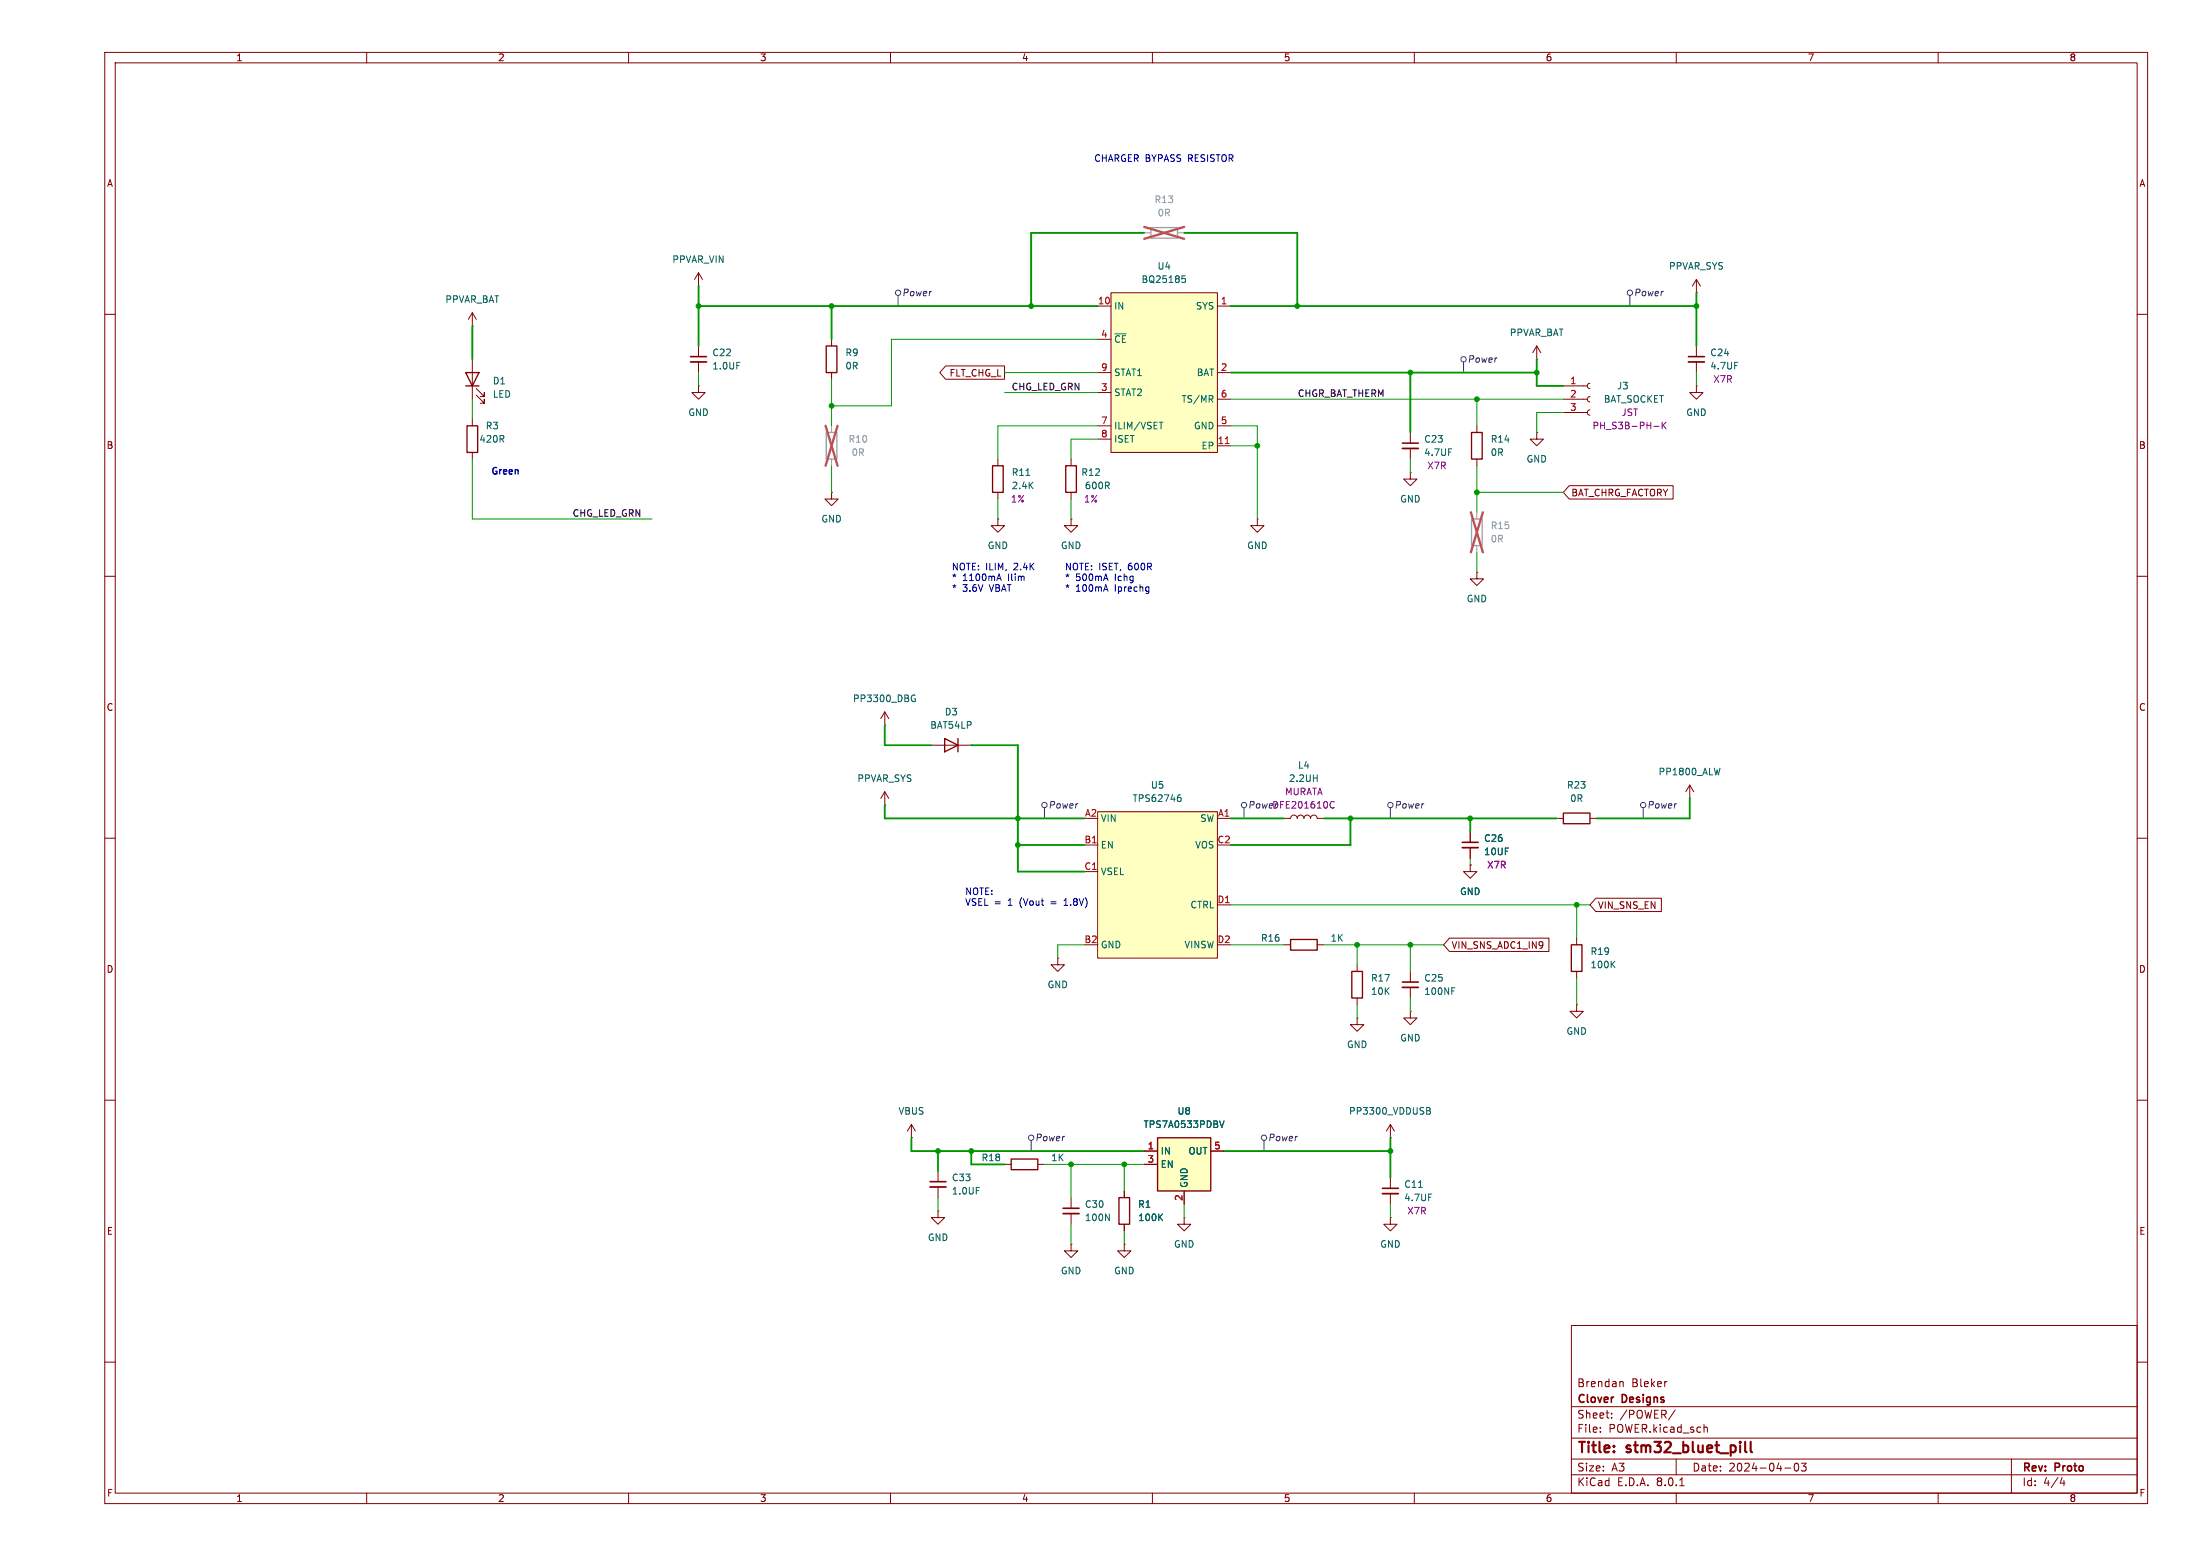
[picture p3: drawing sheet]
<svg xmlns="http://www.w3.org/2000/svg" width="420mm" height="297mm" viewBox="0 0 420 297" stroke-linecap="round" stroke-linejoin="round" font-family="sans-serif">
<g fill="none" stroke="#840000" stroke-width=".19">
<path d="M20 10h390v277h-390zM22 12h386v273h-386zM70 10v2M120 10v2M170 10v2M220 10v2M270 10v2M320 10v2M370 10v2M20 60h2M90.2 59.7v2.5M90.2 59.7l-.8 1.3"/>
<path d="M90.2 59.7l.7 1.3M408 60h2M90.2 62.2h.1M90.2 68.6v7.6M90.9 75.4l1.6 1.6v-.8v.8h-.8M90.9 74.2l1.6 1.5v-.8v.8h-.8M133.3 73.7v1.2h1.3l-1.3 1.3-1.2-1.3h1.2M133.3 73.7h.1M158.7 64.8v1.2M158.7 71.1v1.3M281.9 81.3v1.3M281.9 87.6v1.3"/>
<path d="M293.4 82.6v1.2h1.2l-1.2 1.3-1.3-1.3h1.3M293.4 82.6h.1M20 110h2M408 110h2M168.9 138.4h.1M168.9 135.9l-.8 1.3M168.9 135.9v2.5M168.9 135.9l.8 1.3M20 160h2M408 160h2M245.1 180.3h1.3M251.5 180.3h1.2"/>
<path d="M20 210h2M408 210h2M20 260h2M300 253h108v32h-108zM408 260h2M300 278.5h108M300 274.5h108M300 268.5h108M305.5 273.2v.2M305.5 272.5v.1M307.7 270.5v.2M307.7 269.8v.1"/>
<path d="M309.4 263.7h.3l.2 .2v.8M318.2 263.7l-.3 .1M319.8 269.1l-1.3 1.9M320 278.5v3M325.4 272.5h.5v.9M342.7 279.4l.2-.1a.8 .8 0 0 1 .5 .7 .8 .8 0 0 1-.5 .8 1 1 0 0 1-.2-1.4zM343.9 279.3h.9l-.5 .6 .4 .1v.6l-.2 .2-.6-.2M384 278.5v6.5M70 285v2M120 285v2M170 285v2M220 285v2"/>
<path d="M270 285v2M300 281.5h108M320 285v2M320.7 283.6h.8M340.7 280.2h1.2M370 285v2M393.7 282l-.4 1.1h.9M394 282.6v1"/>
</g>
<path d="M333.3 277.1l.1 .1M334.2 275.2v1.7l.3 .3" fill="none" stroke="#840000" stroke-width=".4"/>
<path d="M88.9 71.1h2.5l-1.2 2.6zM88.9 73.7h2.5M157.7 66h2.1v5.1h-2.1zM280.9 82.6h2.1v5h-2.1zM246.4 179.3h5.1v2.1h-5.1z" fill="none" stroke="#840000" stroke-width=".25"/>
<path d="M174.2 132.7h.5M174.5 133.4h.2v.4l-.5 .1" fill="none" stroke="#006464" stroke-width=".19"/>
<path d="M209.5 154.9h22.9v28h-22.9z" fill="#ffffc2"/>
<g fill="none" stroke="#840000" stroke-width=".19">
<path d="M133.3 54.6h.1M133.3 52.1l-.7 1.2M133.3 52.1v2.5M133.3 52.1l.8 1.2M133.3 66v2.1M133.3 69.1v2M298.4 78.7h4.6M298.4 76.2h4.6M298.4 73.7h4.6M303.5 78.2l-.3 .2-.2 .3 .2 .4 .3 .1M303.5 75.7l-.3 .1-.2 .4 .2 .4 .3 .1M303.5 73.2l-.3 .1-.2 .4 .2 .3 .3 .2"/>
<path d="M90.2 80v1.3M90.2 86.4v1.2M158.7 94v1.3h1.3l-1.3 1.2-1.2-1.2h1.2M158.7 94h.1M190.5 99.1v1.2h1.3l-1.3 1.3-1.3-1.3h1.3M190.5 99.1h.1M190.5 87.6v1.3M190.5 94v1.3M204.5 99.1v1.2h1.2l-1.2 1.3-1.3-1.3h1.3M204.5 99.1h.1M204.5 87.6v1.3M204.5 94v1.3"/>
<path d="M240 99.1v1.2h1.3l-1.3 1.3-1.2-1.3h1.2M240 99.1h.1M269.2 90.2v1.2h1.3l-1.3 1.3-1.2-1.3h1.2M269.2 90.2h.1M269.2 82.6v2M269.2 85.6v2M281.9 109.2v1.3h1.3l-1.3 1.3-1.2-1.3h1.2M281.9 109.2h.1M168.9 153.7h.1M168.9 151.1l-.8 1.3M168.9 151.1v2.6M168.9 151.1l.8 1.3"/>
<path d="M177.8 142.2h7.6M209.5 154.9h22.9v28h-22.9zM232.4 156.2h2.5M245.1 156.2h1.3a.64 .64 0 0 1 .6-.6 .64 .64 0 0 1 .6 .6 .64 .64 0 0 1 .7-.6 .64 .64 0 0 1 .6 .6 .64 .64 0 0 1 .7-.6 .64 .64 0 0 1 .6 .6 .64 .64 0 0 1 .6-.6 .64 .64 0 0 1 .7 .6h1.2M207 161.3h2.5M207 166.4h2.5M232.4 172.7h2.5M269.2 193v1.3h1.3l-1.3 1.3-1.2-1.3h1.2M269.2 193h.1M174 217.2h.1M174 214.6l-.8 1.3M174 214.6v2.6"/>
<path d="M174 214.6l.8 1.3M179.1 231.1v1.3h1.2l-1.2 1.3-1.3-1.3h1.3M179.1 231.1h.1M179.1 223.5v2.1M179.1 226.6v2M204.5 237.5v1.3h1.2l-1.2 1.2-1.3-1.2h1.3M204.5 237.5h.1M204.5 228.6v2M204.5 231.6v2.1M214.6 237.5v1.3h1.3l-1.3 1.2-1.2-1.2h1.2M214.6 237.5h.1M226.1 232.4v1.3h1.2l-1.2 1.2-1.3-1.2h1.3"/>
<path d="M226.1 232.4h.1M265.4 224.8v2M265.4 227.8v2.1"/>
</g>
<path d="M195.9 90.7h.7M225 152.2l.4 .1 .1 .1-.1 .5-.4 .1M225.4 151.7l-.4 .1M211.1 231.7l.7 1.3v-1.3M270.8 226.6h.7" fill="none" stroke="#006464" stroke-width=".19"/>
<path d="M131.8 69.1h3.1M267.7 85.6h3.1M177.5 226.6h3.1M202.9 231.6h3.1M263.9 227.8h3.1" fill="none" stroke="#840000" stroke-width=".33"/>
<path d="M131.8 68.1h3.1M267.7 84.6h3.1M177.5 225.6h3.1M202.9 230.6h3.1M263.9 226.8h3.1" fill="none" stroke="#840000" stroke-width=".3"/>
<path d="M89.2 81.3h2v5.1h-2zM189.5 88.9h2v5.1h-2zM203.5 88.9h2v5.1h-2zM180.3 141l2.6 1.2-2.6 1.3zM182.9 141v2.5" fill="none" stroke="#840000" stroke-width=".25"/>
<path d="M157.7 82.6h2.1v5h-2.1zM280.9 99.1h2.1v5h-2.1z" fill="none" stroke="#a1a1a1" stroke-width=".25"/>
<path d="M158.7 81.3v1.3M158.7 87.6v1.3M281.9 97.8v1.3M281.9 104.1v1.3" fill="none" stroke="#a1a1a1" stroke-width=".19"/>
<path d="M157.6 81.3l2.3 7.6M159.9 81.3l-2.3 7.6M280.8 97.8l2.3 7.6M283.1 97.8l-2.3 7.6" fill="none" stroke="#e65255" stroke-width=".46"/>
<path d="M315.7 81.4h1M317.3 80.6v1.3M317.5 81.1l.5 .8M318 80.6l-.7 .7M254 154.1l.3 .1 .4-.1M254.7 153.1l-.4-.1-.3 .2" fill="none" stroke="#840084" stroke-width=".19"/>
<path d="M221 217.2h10.1v10.1h-10.1z" fill="#ffffc2"/>
<path d="M221 217.2h10.1v10.1h-10.1z" fill="none" stroke="#840000" stroke-width=".25"/>
<path d="M218.4 219.7h2.6M231.1 219.7h2.6M218.4 222.2h2.6M226.1 227.3v2.6" fill="none" stroke="#840000" stroke-width=".19"/>
<path d="M232.8 213.9l.5 1.3 .4-1.3" fill="none" stroke="#006464" stroke-width=".19"/>
<path d="M219.7 43.4h5.1v2.1h-5.1z" fill="none" stroke="#a1a1a1" stroke-width=".25"/>
<path d="M218.4 44.5h1.3M224.8 44.5h1.3" fill="none" stroke="#a1a1a1" stroke-width=".19"/>
<path d="M218.4 43.3l7.7 2.3M226.1 43.3l-7.7 2.3" fill="none" stroke="#e65255" stroke-width=".46"/>
<path d="M212.1 55.9h20.3v30.5h-20.3z" fill="#ffffc2"/>
<g fill="none" stroke="#840000" stroke-width=".19">
<path d="M209.5 58.4h2.6M212.1 55.9h20.3v30.5h-20.3zM232.4 58.4h2.5M323.8 55.9h.1M323.8 53.3v2.6M323.8 53.3l-.7 1.3M323.8 53.3l.8 1.3M180.5 69.8h11.3v2.6h-11.3l-1.1-1.3zM209.5 71.1h2.6M209.5 74.9h2.6M209.5 64.8h2.6M232.4 71.1h2.5"/>
<path d="M232.4 76.2h2.5M293.4 68.6h.1M293.4 66l-.8 1.3M293.4 66v2.6M293.4 66l.7 1.3M323.8 73.7v1.2h1.3l-1.3 1.3-1.2-1.3h1.2M323.8 73.7h.1M323.8 66v2.1M323.8 69.1v2M209.5 81.3h2.6M209.5 83.8h2.6M232.4 81.3h2.5"/>
<path d="M232.4 85.1h2.5M299.6 92.7h19.8v2.6h-19.8l-1.2-1.3zM280.7 158.8v2M297.2 156.2h1.2M303.5 156.2h1.3M322.6 152.4h.1M322.6 149.9l-.8 1.2M322.6 149.9v2.5M322.6 149.9l.7 1.2M276.7 179.1h19v2.5h-19l-1.1-1.3zM280.7 165.1v1.3h1.2l-1.2 1.2-1.3-1.2h1.3M280.7 165.1h.1"/>
<path d="M280.7 161.8v2M301 179.1v1.2M304.6 171.4h12.6v2.6h-12.6l-1.1-1.3zM201.9 182.9v1.3h1.3l-1.3 1.2-1.2-1.2h1.2M201.9 182.9h.1M259.1 194.3v1.3h1.2l-1.2 1.3-1.3-1.3h1.3M259.1 194.3h.1M259.1 184.2v1.2M259.1 190.5v1.3M269.2 185.4v2.1M269.2 188.5v2M301 191.8v1.2h1.3l-1.3 1.3-1.3-1.3h1.3"/>
<path d="M301 191.8h.1M301 185.4v1.3M218.4 219.7h2.6M231.1 219.7h2.6M265.4 217.2h.1M265.4 214.6l-.7 1.3M265.4 214.6v2.6M265.4 214.6l.8 1.3M191.8 222.2h1.2M198.1 222.2h1.3M214.6 227.3v1.3M214.6 233.7v1.2"/>
<path d="M218.4 222.2h2.6M226.1 227.3v2.6M265.4 232.4v1.3h1.3l-1.3 1.2-1.2-1.2h1.2M265.4 232.4h.1"/>
</g>
<g fill="none" stroke="#006464" stroke-width=".19">
<path d="M225.7 52.6h.6M225.8 53.1h.3l.2 .3-.1 .5h-.4M231.1 76.2l.5 .6M231.5 75.6v.5M221.3 80.6h.7M328.4 146.6l-.3 1.3M277.2 188.5h.6M307.8 184l.5 .7M308.3 183.5l-.7 .7M232.8 213.9l.5 1.3 .4-1.3M272.4 211.4l.6 .1v.3l-.2 .2M272.4 212h.4"/>
<path d="M272.8 212l.3 .2-.1 .3-.6 .2M221.4 232.3l.5 .7M221.9 231.7l-.7 .7"/>
</g>
<path d="M233.9 84.7h.7" fill="none" stroke="#a90000" stroke-width=".19"/>
<path d="M298.4 155.2h5.1v2h-5.1zM258.1 185.4h2v5.1h-2zM300 180.3h2v5.1h-2zM193 221.2h5.1v2.1h-5.1zM213.6 228.6h2v5.1h-2z" fill="none" stroke="#840000" stroke-width=".25"/>
<path d="M322.3 69.1h3.1M279.1 161.8h3.1M267.7 188.5h3.1" fill="none" stroke="#840000" stroke-width=".33"/>
<path d="M322.3 68.1h3.1M279.1 160.8h3.1M267.7 187.5h3.1" fill="none" stroke="#840000" stroke-width=".3"/>
<g fill="none" stroke="#484848" stroke-width=".19">
<path d="M171.4 56.4v2M311.1 56.4v2M279.4 69.1v2M199.4 154.2v2M237.5 154.2v2M265.4 154.2v2M313.7 154.2v2M196.8 217.7v2M241.3 217.7v2"/>
<circle cx="171.5" cy="55.9" r=".51"/>
<circle cx="311.1" cy="55.9" r=".51"/>
<circle cx="279.4" cy="68.6" r=".51"/>
<circle cx="199.4" cy="153.7" r=".51"/>
<circle cx="237.5" cy="153.7" r=".51"/>
<circle cx="265.4" cy="153.7" r=".51"/>
<circle cx="313.7" cy="153.7" r=".51"/>
<circle cx="196.9" cy="217.2" r=".51"/>
<circle cx="241.3" cy="217.2" r=".51"/>
</g>
<path d="M190.4 110.5h.6M190.7 109.5l.4 1.3M203.1 172.8h.7M203.4 171.7l-.3 .2" fill="none" stroke="#0000c2" stroke-width=".19"/>
<g fill="none" stroke="#009600" stroke-width=".36">
<path d="M133.3 58.4h76.2M133.3 54.6v11.4M158.7 58.4v6.4M218.4 44.5h-21.6v13.9M226.1 44.5h21.5v13.9M234.9 58.4h88.9M323.8 55.9v10.1M90.2 62.2v6.4M234.9 71.1h58.5M269.2 71.1v11.5M293.4 68.6v5.1h5M168.9 138.4v3.8h8.9"/>
<path d="M168.9 153.7v2.5h38.1M185.4 142.2h8.9v24.2h12.7M234.9 156.2h10.2M252.7 156.2h44.5M257.8 156.2v5.1h-22.9M280.7 156.2v2.6M322.6 152.4v3.8h-17.8M194.3 161.3h12.7M174 217.2v2.5h44.4M179.1 219.7v3.8M185.4 219.7v2.5h6.4M233.7 219.7h31.7"/>
<path d="M265.4 217.2v7.6"/>
</g>
<g fill="none" stroke="#009600" stroke-width=".19">
<path d="M90.2 76.2v3.8M133.3 71.1v2.6M158.7 72.4v8.9M191.8 71.1h17.7M191.8 74.9h17.7M209.5 64.8h-39.3v12.7h-11.5M234.9 76.2h63.5M281.9 76.2v5.1M298.4 78.7h-5v3.9M323.8 71.1v2.6M90.2 87.6v11.5h34.3M158.7 88.9v5.1"/>
<path d="M190.5 95.3v3.8M204.5 95.3v3.8M209.5 81.3h-19v6.3M209.5 83.8h-5v3.8M234.9 81.3h5.1v17.8M234.9 85.1h5.1M269.2 87.6v2.6M281.9 88.9v8.9M281.9 94h16.5M281.9 105.4v3.8M234.9 172.7h68.6M280.7 163.8v1.3"/>
<path d="M301 172.7v6.4M207 180.3h-5.1v2.6M234.9 180.3h10.2M252.7 180.3h22.9M259.1 180.3v3.9M259.1 191.8v2.5M269.2 180.3v5.1M269.2 190.5v2.5M301 186.7v5.1M179.1 228.6v2.5M199.4 222.2h19M204.5 222.2v6.4"/>
<path d="M204.5 233.7v3.8M214.6 222.2v5.1M214.6 234.9v2.6M226.1 229.9v2.5M265.4 229.9v2.5"/>
</g>
<g fill="#009600" stroke="#009600" stroke-width=".19">
<circle cx="281.9" cy="76.2" r=".46"/>
<circle cx="281.9" cy="94" r=".46"/>
<circle cx="196.8" cy="58.4" r=".46"/>
<circle cx="158.7" cy="77.5" r=".46"/>
<circle cx="158.7" cy="58.4" r=".46"/>
<circle cx="133.3" cy="58.4" r=".46"/>
<circle cx="194.3" cy="156.2" r=".46"/>
<circle cx="194.3" cy="161.3" r=".46"/>
<circle cx="257.8" cy="156.2" r=".46"/>
<circle cx="293.4" cy="71.1" r=".46"/>
<circle cx="240" cy="85.1" r=".46"/>
<circle cx="247.6" cy="58.4" r=".46"/>
<circle cx="323.8" cy="58.4" r=".46"/>
<circle cx="269.2" cy="71.1" r=".46"/>
<circle cx="269.2" cy="180.3" r=".46"/>
<circle cx="280.7" cy="156.2" r=".46"/>
<circle cx="301" cy="172.7" r=".46"/>
<circle cx="259.1" cy="180.3" r=".46"/>
<circle cx="185.4" cy="219.7" r=".46"/>
<circle cx="204.5" cy="222.2" r=".46"/>
<circle cx="214.6" cy="222.2" r=".46"/>
<circle cx="265.4" cy="219.7" r=".46"/>
<circle cx="179.1" cy="219.7" r=".46"/>
</g>
<g font-size="2.8" fill="#840000">
<text x="301" y="277.9">Title:</text>
<text x="310.6" y="277.9">stm32_bluet_pill</text>
</g>
<g font-size="2.1" fill="#840000">
<text x="301" y="268.2">Clover</text>
<text x="301" y="265">Brendan</text>
<text x="309.7" y="268.2">Designs</text>
<text x="311.4" y="265">Bleker</text>
<text x="301" y="273.7">File:</text>
<text x="301" y="271">Sheet:</text>
<text x="307.1" y="273.7">POWER.kicad_sch</text>
<text x="309.2" y="271">/POWER/</text>
<text x="301" y="281.1">Size:</text>
<text x="307.6" y="281.1">A3</text>
<text x="323" y="281.1">Date:</text>
<text x="330" y="281.1">2024-04-03</text>
<text x="386" y="281.3">Rev:</text>
<text x="392.4" y="281.3">Proto</text>
<text x="301" y="283.9">KiCad</text>
<text x="308.7" y="283.9">E.D.A.</text>
<text x="316.3" y="283.9">8.0.1</text>
<text x="386" y="283.9">Id:</text>
<text x="390.1" y="283.9">4/4</text>
</g>
<g font-size="1.8" fill="#840000">
<text x="45" y="11.9">1</text>
<text x="95" y="11.9">2</text>
<text x="145" y="11.9">3</text>
<text x="195" y="11.9">4</text>
<text x="245" y="11.9">5</text>
<text x="295" y="11.9">6</text>
<text x="345" y="11.9">7</text>
<text x="395" y="11.9">8</text>
<text x="20.3" y="35.9">A</text>
<text x="408.3" y="35.9">A</text>
<text x="181.2" y="72.1">FLT_CHG_L</text>
<text x="20.3" y="85.9">B</text>
<text x="408.2" y="85.9">B</text>
<text x="299.9" y="94.9">BAT_CHRG_FACTORY</text>
<text x="20.3" y="135.9">C</text>
<text x="408.2" y="135.9">C</text>
<text x="305" y="173.7">VIN_SNS_EN</text>
<text x="20.3" y="185.9">D</text>
<text x="277" y="181.3">VIN_SNS_ADC1_IN9</text>
<text x="408.2" y="185.9">D</text>
<text x="20.3" y="235.9">E</text>
<text x="408.3" y="235.9">E</text>
<text x="20.3" y="285.9">F</text>
<text x="45" y="286.9">1</text>
<text x="95" y="286.9">2</text>
<text x="145" y="286.9">3</text>
<text x="195" y="286.9">4</text>
<text x="245" y="286.9">5</text>
<text x="295" y="286.9">6</text>
<text x="345" y="286.9">7</text>
<text x="395" y="286.9">8</text>
<text x="408.3" y="285.9">F</text>
</g>
<g font-size="1.8" fill="#0000c2">
<text x="208.8" y="31.1">CHARGER BYPASS RESISTOR</text>
<text x="93.6" y="90.9">Green</text>
<text x="181.6" y="109.1">NOTE: ILIM,</text>
<text x="181.6" y="111.1">*</text>
<text x="181.6" y="113.1">*</text>
<text x="183.7" y="111.1">1100mA</text>
<text x="183.7" y="113.1">3.6V</text>
<text x="189" y="113.1">VBAT</text>
<text x="192.5" y="111.1">Ilim</text>
<text x="193.6" y="109.1">2.4K</text>
<text x="203.2" y="109.1">NOTE: ISET,</text>
<text x="203.2" y="111.1">*</text>
<text x="203.2" y="113.1">*</text>
<text x="205.3" y="111.1">500mA</text>
<text x="205.3" y="113.1">100mA</text>
<text x="212.9" y="111.1">Ichg</text>
<text x="212.9" y="113.1">Iprechg</text>
<text x="215.5" y="109.1">600R</text>
<text x="184.1" y="171">NOTE:</text>
<text x="184.1" y="173.1">VSEL =</text>
<text x="192.5" y="173.1">1</text>
<text x="194.9" y="173.1">(Vout</text>
<text x="201" y="173.1">=</text>
<text x="203.8" y="173.1">1.8V)</text>
</g>
<g font-size="1.8" fill="#989898">
<text x="220.3" y="39">R13</text>
<text x="220.9" y="41.5">0R</text>
<text x="161.9" y="84.7">R10</text>
<text x="162.5" y="87.2">0R</text>
<text x="284.5" y="101.2">R15</text>
<text x="284.5" y="103.7">0R</text>
</g>
<g font-size="1.8" fill="#006464">
<text x="128.3" y="50.4">PPVAR_VIN</text>
<text x="220.9" y="51.7">U4</text>
<text x="318.5" y="51.7">PPVAR_SYS</text>
<text x="84.9" y="58">PPVAR_BAT</text>
<text x="212.6" y="59.3">IN</text>
<text x="217.8" y="54.2">BQ25185</text>
<text x="228.2" y="59.3">SYS</text>
<text x="212.6" y="65.6">~{CE}</text>
<text x="288.1" y="64.4">PPVAR_BAT</text>
<text x="135.9" y="70.7">1.0UF</text>
<text x="135.9" y="68.2">C22</text>
<text x="161.3" y="68.2">R9</text>
<text x="161.3" y="70.7">0R</text>
<text x="212.6" y="72">STAT1</text>
<text x="228.4" y="72">BAT</text>
<text x="326.4" y="68.2">C24</text>
<text x="326.4" y="70.7">4.7UF</text>
<text x="94" y="73.6">D1</text>
<text x="94" y="76.1">LED</text>
<text x="212.6" y="75.8">STAT2</text>
<text x="225.5" y="77.1">TS/MR</text>
<text x="306.1" y="77.1">BAT_SOCKET</text>
<text x="308.6" y="74.5">J3</text>
<text x="92.6" y="82.1">R3</text>
<text x="131.3" y="79.6">GND</text>
<text x="212.6" y="82.1">ILIM/VSET</text>
<text x="227.8" y="82.1">GND</text>
<text x="321.8" y="79.6">GND</text>
<text x="91.4" y="84.7">420R</text>
<text x="212.6" y="84.7">ISET</text>
<text x="229.3" y="86">EP</text>
<text x="271.8" y="84.7">C23</text>
<text x="271.8" y="87.2">4.7UF</text>
<text x="284.5" y="84.7">R14</text>
<text x="284.5" y="87.2">0R</text>
<text x="291.3" y="88.5">GND</text>
<text x="193" y="91">R11</text>
<text x="193" y="93.6">2.4K</text>
<text x="206.3" y="91">R12</text>
<text x="207" y="93.6">600R</text>
<text x="156.7" y="99.9">GND</text>
<text x="267.2" y="96.1">GND</text>
<text x="188.5" y="105">GND</text>
<text x="202.4" y="105">GND</text>
<text x="238" y="105">GND</text>
<text x="279.9" y="115.2">GND</text>
<text x="162.7" y="134.2">PP3300_DBG</text>
<text x="180.3" y="136.8">D3</text>
<text x="177.5" y="139.3">BAT54LP</text>
<text x="163.6" y="149.5">PPVAR_SYS</text>
<text x="246" y="149.5">2.2UH</text>
<text x="247.7" y="146.9">L4</text>
<text x="316.5" y="148.2">PP1800_ALW</text>
<text x="216.1" y="153.3">TPS62746</text>
<text x="219.6" y="150.7">U5</text>
<text x="299" y="150.7">R23</text>
<text x="299.6" y="153.3">0R</text>
<text x="210.1" y="157.1">VIN</text>
<text x="229" y="157.1">SW</text>
<text x="283.2" y="160.9">C26</text>
<text x="210.1" y="162.2">EN</text>
<text x="210.1" y="167.2">VSEL</text>
<text x="228.1" y="162.2">VOS</text>
<text x="283.2" y="163.4">10UF</text>
<text x="227.2" y="173.6">CTRL</text>
<text x="278.6" y="171">GND</text>
<text x="240.6" y="179.9">R16</text>
<text x="253.9" y="179.9">1K</text>
<text x="210.1" y="181.2">GND</text>
<text x="226" y="181.2">VINSW</text>
<text x="303.5" y="182.5">R19</text>
<text x="303.5" y="185">100K</text>
<text x="199.9" y="188.8">GND</text>
<text x="261.6" y="187.6">R17</text>
<text x="261.6" y="190.1">10K</text>
<text x="271.8" y="187.6">C25</text>
<text x="271.8" y="190.1">100NF</text>
<text x="299" y="197.7">GND</text>
<text x="257" y="200.3">GND</text>
<text x="267.2" y="199">GND</text>
<text x="171.4" y="213">VBUS</text>
<text x="218.2" y="215.5">TPS7A0533PDBV</text>
<text x="224.7" y="213">U8</text>
<text x="257.4" y="213">PP3300_VDDUSB</text>
<text x="187.3" y="221.8">R18</text>
<text x="200.6" y="221.8">1K</text>
<text x="221.5" y="220.6">IN</text>
<text x="226.8" y="220.6">OUT</text>
<text x="181.6" y="225.7">C33</text>
<text x="221.5" y="223.1">EN</text>
<text x="226.9" y="226.8" transform="rotate(-90 226.9 226.8)">GND</text>
<text x="268" y="226.9">C11</text>
<text x="181.6" y="228.2">1.0UF</text>
<text x="207" y="230.7">C30</text>
<text x="207" y="233.3">100N</text>
<text x="217.2" y="230.7">R1</text>
<text x="217.2" y="233.3">100K</text>
<text x="268" y="229.5">4.7UF</text>
<text x="177" y="237.1">GND</text>
<text x="224" y="238.4">GND</text>
<text x="263.4" y="238.4">GND</text>
<text x="202.4" y="243.4">GND</text>
<text x="212.6" y="243.4">GND</text>
</g>
<g font-size="1.8" fill="#484848">
<text x="172.1" y="56.7">Power</text>
<text x="311.8" y="56.7">Power</text>
<text x="280.1" y="69.4">Power</text>
<text x="200.1" y="154.5">Power</text>
<text x="238.2" y="154.5">PowerDFE201610C</text>
<text x="266.1" y="154.5">Power</text>
<text x="314.4" y="154.5">Power</text>
<text x="197.5" y="218">Power</text>
<text x="242" y="218">Power</text>
</g>
<g font-size="1.8" fill="#a90000">
<text x="209.5" y="58.2">10</text>
<text x="233" y="58.2">1</text>
<text x="210.1" y="64.5">4</text>
<text x="210.1" y="70.9">9</text>
<text x="233" y="70.9">2</text>
<text x="210.1" y="74.7">3</text>
<text x="233" y="75.9">6</text>
<text x="299.6" y="73.4">1</text>
<text x="299.6" y="75.9">2</text>
<text x="210.1" y="81">7</text>
<text x="210.1" y="83.6">8</text>
<text x="233" y="81">5</text>
<text x="299.6" y="78.5">3</text>
<text x="232.4" y="84.8">11</text>
<text x="207" y="156">A2</text>
<text x="232.4" y="156">A1</text>
<text x="206.9" y="161">B1</text>
<text x="232.3" y="161">C2</text>
<text x="206.9" y="166.1">C1</text>
<text x="232.3" y="172.5">D1</text>
<text x="206.9" y="180.1">B2</text>
<text x="232.3" y="180.1">D2</text>
<text x="219" y="219.5">1</text>
<text x="219" y="222">3</text>
<text x="231.7" y="219.5">5</text>
<text x="225.8" y="229.3" transform="rotate(-90 225.8 229.3)">2</text>
</g>
<g font-size="1.8" fill="#0f0f0f">
<text x="193" y="74.6">CHG_LED_GRN</text>
<text x="247.6" y="75.9">CHGR_BAT_THERM</text>
<text x="109.2" y="98.7">CHG_LED_GRN</text>
</g>
<g font-size="1.8" fill="#840084">
<text x="327" y="73.3">X7R</text>
<text x="303.9" y="82.1">PH_S3B-PH-K</text>
<text x="309.5" y="79.6">JST</text>
<text x="272.4" y="89.8">X7R</text>
<text x="192.9" y="96.1">1%</text>
<text x="206.8" y="96.1">1%</text>
<text x="245.2" y="152">MURATA</text>
<text x="283.8" y="166">X7R</text>
<text x="268.6" y="232">X7R</text>
</g>
</svg>
